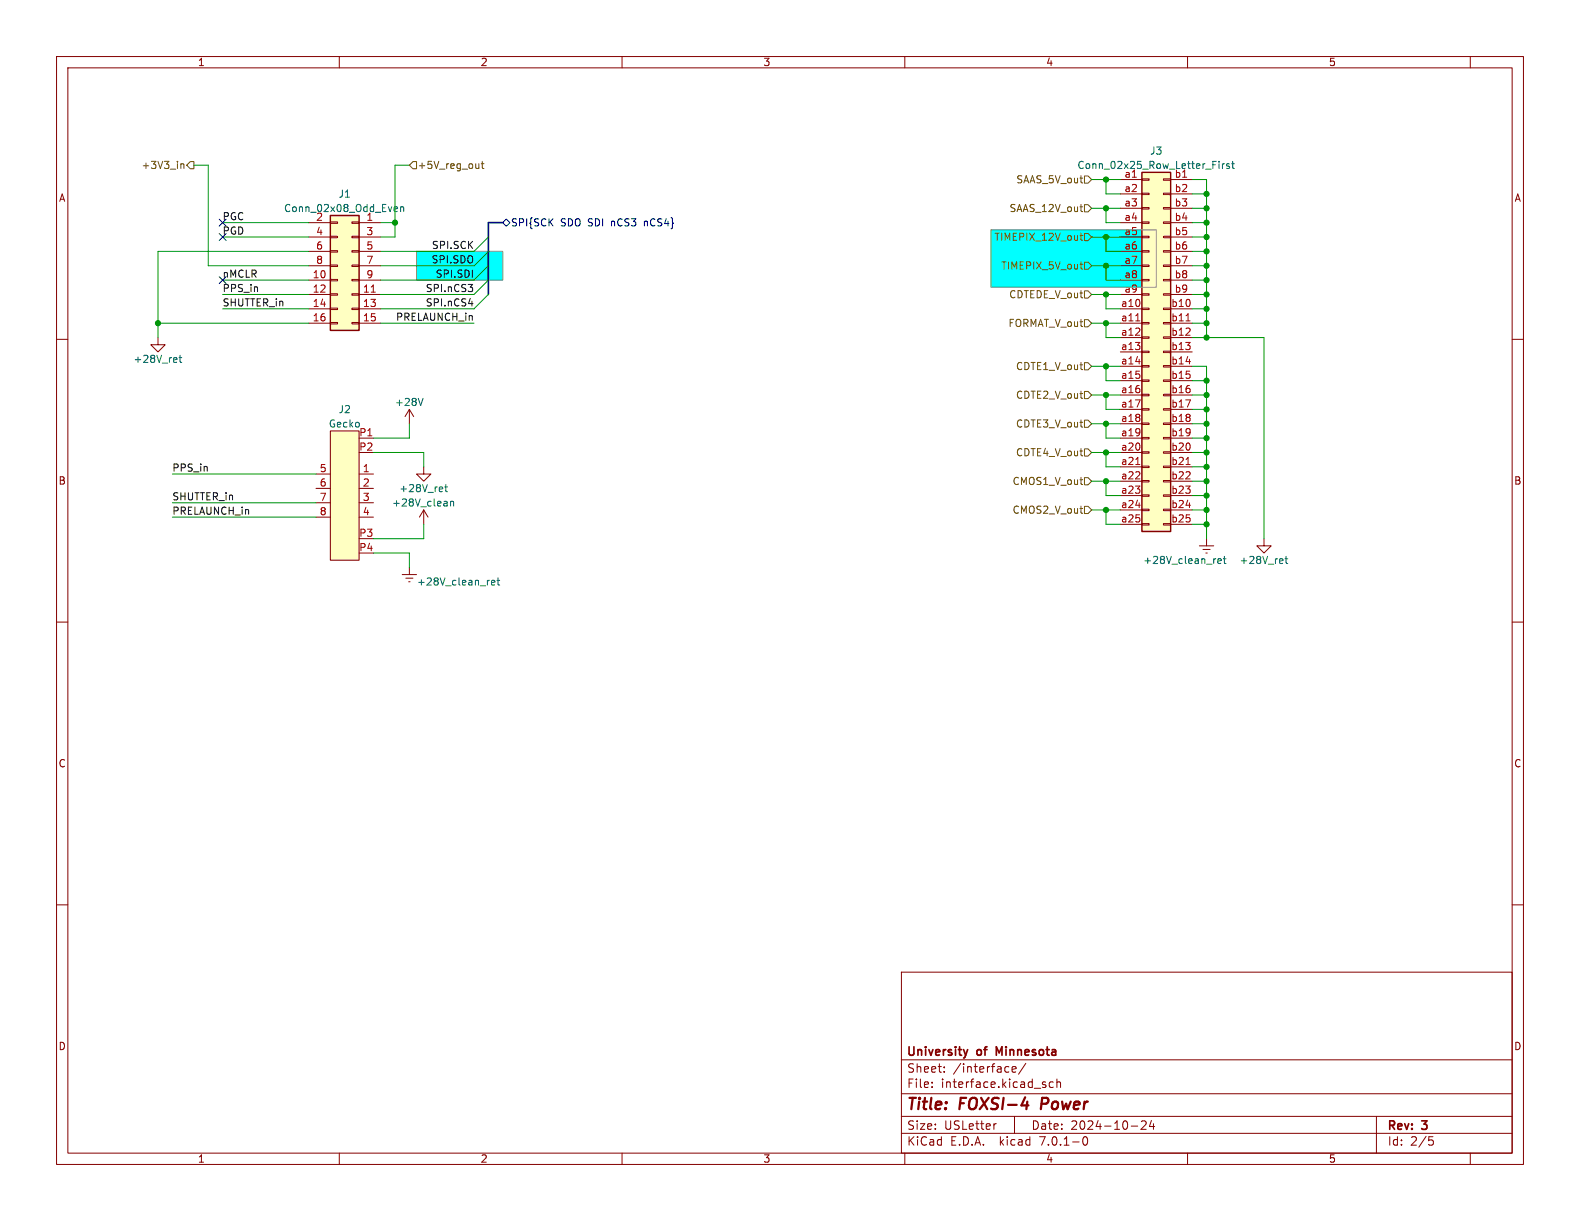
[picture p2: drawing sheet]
<svg xmlns="http://www.w3.org/2000/svg" width="279mm" height="216mm" viewBox="0 0 279 216" stroke-linecap="round" stroke-linejoin="round" font-family="sans-serif">
<g fill="none" stroke="#840000" stroke-width=".18">
<path d="M10 10h259.4v195.9h-259.4zM12 12h255.4v191.9h-255.4zM60 10v2M110 10v2M160 10v2M210 10v2M260 10v2M54.6 39.4h3.8M58.4 39.2h1.3v.3h-1.3zM62.2 39.2h1.3v.3h-1.3zM63.5 39.4h3.8M198.1 39.4h3.8"/>
<path d="M198.1 31.8h3.8M198.1 34.3h3.8M198.1 36.8h3.8M201.9 39.2h1.3v.3h-1.3zM201.9 36.7h1.3v.3h-1.3zM201.9 34.2h1.3v.2h-1.3zM201.9 31.6h1.3v.3h-1.3zM205.7 39.2h1.3v.3h-1.3zM205.7 36.7h1.3v.3h-1.3zM205.7 34.2h1.3v.2h-1.3zM205.7 31.6h1.3v.3h-1.3zM207 39.4h3.8"/>
<path d="M207 31.8h3.8M207 34.3h3.8M207 36.8h3.8M10 60h2M27.9 59.7v1.3h1.3l-1.3 1.2-1.2-1.2h1.2M54.6 49.5h3.8M54.6 52.1h3.8M54.6 54.6h3.8M54.6 57.2h3.8M54.6 41.9h3.8M54.6 44.5h3.8M54.6 47h3.8"/>
<path d="M58.4 57h1.3v.3h-1.3zM58.4 54.5h1.3v.2h-1.3zM58.4 51.9h1.3v.3h-1.3zM58.4 49.4h1.3v.3h-1.3zM58.4 46.9h1.3v.2h-1.3zM58.4 44.3h1.3v.3h-1.3zM58.4 41.8h1.3v.2h-1.3zM62.2 57h1.3v.3h-1.3zM62.2 54.5h1.3v.2h-1.3zM62.2 51.9h1.3v.3h-1.3zM62.2 49.4h1.3v.3h-1.3zM62.2 46.9h1.3v.2h-1.3z"/>
<path d="M62.2 44.3h1.3v.3h-1.3zM62.2 41.8h1.3v.2h-1.3zM63.5 49.5h3.8M63.5 52.1h3.8M63.5 54.6h3.8M63.5 57.2h3.8M63.5 41.9h3.8M63.5 44.5h3.8M63.5 47h3.8M198.1 49.5h3.8M198.1 52.1h3.8M198.1 54.6h3.8"/>
<path d="M198.1 57.2h3.8M198.1 41.9h3.8M198.1 44.5h3.8M198.1 47h3.8M198.1 59.7h3.8M201.9 59.6h1.3v.2h-1.3zM201.9 57h1.3v.3h-1.3zM201.9 54.5h1.3v.2h-1.3zM201.9 51.9h1.3v.3h-1.3zM201.9 49.4h1.3v.3h-1.3zM201.9 46.9h1.3v.2h-1.3zM201.9 44.3h1.3v.3h-1.3z"/>
<path d="M201.9 41.8h1.3v.2h-1.3zM205.7 59.6h1.3v.2h-1.3zM205.7 57h1.3v.3h-1.3zM205.7 54.5h1.3v.2h-1.3zM205.7 51.9h1.3v.3h-1.3zM205.7 49.4h1.3v.3h-1.3zM205.7 46.9h1.3v.2h-1.3zM205.7 44.3h1.3v.3h-1.3zM205.7 41.8h1.3v.2h-1.3zM207 49.5h3.8M207 52.1h3.8M207 54.6h3.8"/>
<path d="M207 57.2h3.8M207 41.9h3.8M207 44.5h3.8M207 47h3.8M207 59.7h3.8M267.4 60h2M58.4 76.2h5.1v22.9h-5.1zM63.5 77.5h2.5M72.4 72.4v2.5M72.4 72.4l-.8 1.3M72.4 72.4l.8 1.3M198.1 77.5h3.8"/>
<path d="M198.1 62.2h3.8M198.1 64.8h3.8M198.1 67.3h3.8M198.1 69.9h3.8M198.1 72.4h3.8M198.1 74.9h3.8M201.9 79.9h1.3v.2h-1.3zM201.9 77.3h1.3v.3h-1.3zM201.9 74.8h1.3v.3h-1.3zM201.9 72.3h1.3v.2h-1.3zM201.9 69.7h1.3v.3h-1.3zM201.9 67.2h1.3v.2h-1.3z"/>
<path d="M201.9 64.6h1.3v.3h-1.3zM201.9 62.1h1.3v.3h-1.3zM205.7 79.9h1.3v.2h-1.3zM205.7 77.3h1.3v.3h-1.3zM205.7 74.8h1.3v.3h-1.3zM205.7 72.3h1.3v.2h-1.3zM205.7 69.7h1.3v.3h-1.3zM205.7 67.2h1.3v.2h-1.3zM205.7 64.6h1.3v.3h-1.3zM205.7 62.1h1.3v.3h-1.3zM207 77.5h3.8M207 62.2h3.8"/>
<path d="M207 64.8h3.8M207 67.3h3.8M207 69.9h3.8M207 72.4h3.8M207 74.9h3.8M55.9 83.8h2.5M55.9 86.4h2.5M55.9 88.9h2.5M55.9 91.4h2.5M63.5 83.8h2.5M63.5 86.4h2.5M63.5 88.9h2.5"/>
<path d="M63.5 91.4h2.5M74.9 82.6v1.2h1.3l-1.3 1.3-1.2-1.3h1.2M74.9 90.2l-.7 1.2M74.9 90.2v2.5M74.9 90.2l.8 1.2M198.1 80h3.8M198.1 82.6h3.8M198.1 85.1h3.8M198.1 87.6h3.8M198.1 90.2h3.8M198.1 92.7h3.8M201.9 92.6h1.3v.2h-1.3z"/>
<path d="M201.9 90h1.3v.3h-1.3zM201.9 87.5h1.3v.3h-1.3zM201.9 85h1.3v.2h-1.3zM201.9 82.4h1.3v.3h-1.3zM205.7 92.6h1.3v.2h-1.3zM205.7 90h1.3v.3h-1.3zM205.7 87.5h1.3v.3h-1.3zM205.7 85h1.3v.2h-1.3zM205.7 82.4h1.3v.3h-1.3zM207 80h3.8M207 82.6h3.8M207 85.1h3.8"/>
<path d="M207 87.6h3.8M207 90.2h3.8M207 92.7h3.8M212.1 96.5h2.5M212.7 97.2h1.3M213.2 97.8h.3M213.4 95.3v1.2M223.5 95.3v1.2h1.3l-1.3 1.3-1.3-1.3h1.3M10 110h2M71.1 101.6h2.6M71.8 102.2h1.2M72.3 102.9h.2"/>
<path d="M72.4 100.3v1.3M267.4 110h2M10 160h2M267.4 160h2M159.4 171.9h108v32h-108zM159.4 197.4h108M159.4 193.4h108M159.4 187.4h108M164.8 192.2v.1M164.8 191.4v.1M167 189.5v.1M167 188.7v.1"/>
<path d="M176.2 198.7l-.3 .1M179 189.1l.7-.1-.1-.3-.4-.1-.2 .2v.7h.6M179.4 197.4v3M181.4 188l-1.3 2M184.8 191.8l.2 .2-.2 .3M184.8 191.3l.1 .1M186.3 191.4l-.5-.1-.3 .3v.4l.2 .2h.6M186.9 191.4l.2-.1 .4 .1v.9M186.9 190.8v1.5M200 199.1h1.2M201.8 198.3l.6-.1 .2 .1 .1 .3-.9 1.1h.9M203.6 198.1l-.3 1.1h.9"/>
<path d="M204 198.7v1M243.4 197.4v6.5M60 203.9v2M110 203.9v2M159.4 200.4h108M160 203.9v2M191.6 201.1l.2-.1a.81 .81 0 0 1 .6 .6 .81 .81 0 0 1-.3 .8l-.1 .1a.81 .81 0 0 1-.4-1.4zM210 203.9v2M252.7 201h.7M252.8 201.6h.4l.3 .3-.2 .5-.5 .1M260 203.9v2"/>
</g>
<path d="M180.6 195.5h1.3" fill="none" stroke="#840000" stroke-width=".4"/>
<g fill="#0ff" stroke="#0ff" stroke-width=".18">
<path d="M73.7 44.5h15.2v5h-15.2z"/>
<path d="M175.3 40.6h29.2v10.2h-29.2z"/>
</g>
<g fill="none" stroke="#006464" stroke-width=".18">
<path d="M69.9 36.6h.3l.1 .3-.6 .1M70.2 37.4h-.3M70.8 36.7l.2-.1h.3l.1 .8M70.8 36.6v.8M215.6 28.5v.1M215.6 29v.8M216.2 29v.8M216.5 29l-.3 .2M217.4 29h-.3l-.2 .1 .1 .2 .4 .1v.3h-.5M217.8 29h.5M218 28.5v1.1l.3 .2M31.7 63.2h.4"/>
<path d="M31.8 62.8v1.1l.3 .2M74.8 70.4l-.4 1.3M78.6 86.1h.5M78.8 85.7v1.1l.3 .1M79.7 88.6v.9M79.7 88.8l.2-.2 .3 .1v.8M215.4 99.2l.6-.1-.1-.2-.4-.1-.1 .2v.6h.5M216.3 98.8h.5M216.5 98.4v1.1l.3 .1M227.2 98.8h.5M227.4 98.4v1.1l.3 .1M86.9 103l.6-.1v-.2l-.4-.1-.2 .2 .1 .6h.5"/>
<path d="M87.9 102.6h.5M88.1 102.2v1.1l.3 .2"/>
</g>
<g fill="#ffffc2" stroke="#ffffc2" stroke-width=".18">
<path d="M58.4 76.2h5.1v22.9h-5.1z"/>
<path d="M58.4 38.1h5.1v20.3h-5.1z"/>
<path d="M201.9 30.5h5.1v63.5h-5.1z"/>
</g>
<path d="M58.4 38.1h5.1v20.3h-5.1zM201.9 30.5h5.1v63.5h-5.1z" fill="none" stroke="#840000" stroke-width=".25"/>
<path d="M65.6 51.7h.8M200.8 56.7h.8M209.7 56.7h.8M200.8 82.1h.8M209.7 82.1h.8" fill="none" stroke="#a90000" stroke-width=".18"/>
<g fill="none" stroke="#725600" stroke-width=".18">
<path d="M32 29v.8M32 29.1l.2-.1h.3v.8M33.7 28.6h.6v1.2h-.6l-.7-.6zM73 28.6h.7v1.2h-.7l-.6-.6zM84.7 29v.8M84.7 29.7l-.2 .1M85.1 29h.5M85.3 28.5v1.1l.3 .2M191 36.6h.5M191.2 37.4h.3M191.8 36.2h.6l.6 .6-.6 .7h-.6zM191.8 31.1h.6l.6 .7-.6 .6h-.6z"/>
<path d="M191 41.7h.5M191 46.7h.5M191.2 41.2v1.1l.3 .2M191.2 47.4l.3 .2M191.8 41.3h.6l.6 .6-.6 .6h-.6zM191.8 46.4h.6l.6 .6-.6 .6h-.6zM191.8 51.4h.6l.6 .7-.6 .6h-.6zM191.8 56.5h.6l.6 .7-.6 .6h-.6zM191.8 69.2h.6l.6 .7-.6 .6h-.6zM191.8 74.3h.6l.6 .6-.6 .7h-.6zM191.8 64.1h.6l.6 .7-.6 .6h-.6zM191.8 79.4h.6l.6 .6-.6 .6h-.6z"/>
<path d="M191 84.8h.5M191 89.9h.5M191.3 85.7h.2M191.3 90.8h.2M191.8 84.5h.6l.6 .6-.6 .6h-.6zM191.8 89.5h.6l.6 .7-.6 .6h-.6z"/>
</g>
<path d="M38.8 38.8l1.2 1.2M40 38.8l-1.2 1.2M88.9 39.4l.6-.7 .7 .7-.7 .6zM38.8 48.9l1.2 1.2M38.8 41.3l1.2 1.2M40 48.9l-1.2 1.2M40 41.3l-1.2 1.2" fill="none" stroke="#000084" stroke-width=".18"/>
<path d="M82.8 50.3h.8l-.4 .5M82.9 53.7h.7M83.5 50.8l.1 .2-.1 .5" fill="none" stroke="#0f0f0f" stroke-width=".18"/>
<path d="M73.7 44.5h15.2v5h-15.2zM175.3 40.6h29.2v10.2h-29.2z" fill="none" stroke="#848484" stroke-width=".18"/>
<path d="M88.9 39.4h-2.5v12.7" fill="none" stroke="#000084" stroke-width=".3"/>
<g fill="none" stroke="#009600" stroke-width=".18">
<path d="M34.3 29.2h2.5v17.8h17.8M39.4 39.4h15.2M67.3 39.4h2.5M72.4 29.2h-2.6v12.7h-2.5M193 31.8h5.1M193 36.8h5.1M195.6 31.8v2.5h2.5M195.6 36.8v2.6h2.5M210.8 31.8h2.6v27.9M210.8 39.4h2.6M210.8 36.8h2.6M210.8 34.3h2.6"/>
<path d="M27.9 57.2h26.7M39.4 52.1h15.2M39.4 49.5h15.2M39.4 54.6h15.2M39.4 41.9h15.2M54.6 44.5h-26.7v15.2M67.3 57.2h16.5M86.4 49.5l-2.6 2.6h-16.5M86.4 47l-2.6 2.5h-16.5M86.4 44.5l-2.6 2.5h-16.5M86.4 52.1l-2.6 2.5h-16.5M86.4 41.9l-2.6 2.6h-16.5"/>
<path d="M193 52.1h5.1M193 47h5.1M193 57.2h5.1M193 41.9h5.1M195.6 47v2.5h2.5M195.6 52.1v2.5h2.5M195.6 41.9v2.6h2.5M195.6 57.2v2.5h2.5M210.8 52.1h2.6M210.8 49.5h2.6M210.8 47h2.6M210.8 54.6h2.6"/>
<path d="M210.8 59.7h12.7v35.6M210.8 57.2h2.6M210.8 44.5h2.6M210.8 41.9h2.6M72.4 74.9v2.6h-6.4M193 64.8h5.1M193 74.9h5.1M193 69.9h5.1M195.6 64.8v2.5h2.5M195.6 69.9v2.5h2.5M195.6 74.9v2.6h2.5M210.8 64.8h2.6v30.5"/>
<path d="M210.8 77.5h2.6M210.8 74.9h2.6M210.8 72.4h2.6M210.8 69.9h2.6M210.8 67.3h2.6M30.5 83.8h25.4M30.5 88.9h25.4M30.5 91.4h25.4M66 80h8.9v2.6M66 97.8h6.4v2.5M74.9 92.7v2.6h-8.9M193 85.1h5.1"/>
<path d="M193 80h5.1M193 90.2h5.1M195.6 85.1v2.5h2.5M195.6 80v2.6h2.5M195.6 90.2v2.5h2.5M210.8 85.1h2.6M210.8 87.6h2.6M210.8 82.6h2.6M210.8 80h2.6M210.8 92.7h2.6M210.8 90.2h2.6"/>
</g>
<g fill="#009600" stroke="#009600" stroke-width=".18">
<circle cx="195.6" cy="64.8" r=".46"/>
<circle cx="195.6" cy="69.9" r=".46"/>
<circle cx="195.6" cy="57.2" r=".46"/>
<circle cx="195.6" cy="36.8" r=".46"/>
<circle cx="195.6" cy="47" r=".46"/>
<circle cx="195.6" cy="52.1" r=".46"/>
<circle cx="195.6" cy="80" r=".46"/>
<circle cx="195.6" cy="85.1" r=".46"/>
<circle cx="195.6" cy="90.2" r=".46"/>
<circle cx="195.6" cy="74.9" r=".46"/>
<circle cx="213.4" cy="39.4" r=".46"/>
<circle cx="213.4" cy="44.5" r=".46"/>
<circle cx="213.4" cy="36.8" r=".46"/>
<circle cx="213.4" cy="47" r=".46"/>
<circle cx="213.4" cy="41.9" r=".46"/>
<circle cx="213.4" cy="54.6" r=".46"/>
<circle cx="213.4" cy="52.1" r=".46"/>
<circle cx="213.4" cy="57.2" r=".46"/>
<circle cx="213.4" cy="59.7" r=".46"/>
<circle cx="213.4" cy="49.5" r=".46"/>
<circle cx="213.4" cy="87.6" r=".46"/>
<circle cx="213.4" cy="85.1" r=".46"/>
<circle cx="213.4" cy="82.6" r=".46"/>
<circle cx="213.4" cy="80" r=".46"/>
<circle cx="213.4" cy="90.2" r=".46"/>
<circle cx="213.4" cy="92.7" r=".46"/>
<circle cx="69.8" cy="39.4" r=".46"/>
<circle cx="213.4" cy="77.5" r=".46"/>
<circle cx="213.4" cy="72.4" r=".46"/>
<circle cx="213.4" cy="74.9" r=".46"/>
<circle cx="213.4" cy="69.9" r=".46"/>
<circle cx="213.4" cy="67.3" r=".46"/>
<circle cx="195.6" cy="41.9" r=".46"/>
<circle cx="213.4" cy="34.3" r=".46"/>
<circle cx="195.6" cy="31.8" r=".46"/>
<circle cx="27.9" cy="57.2" r=".46"/>
</g>
<g font-size="2.8" fill="#840000">
<text x="160.4" y="196.7">Title:</text>
<text x="169.8" y="196.7">FOXSI-4</text>
<text x="184.8" y="196.7">Power</text>
</g>
<g font-size="2.1" fill="#840000">
<text x="160.4" y="189.8">Sheet:</text>
<text x="160.4" y="187">University</text>
<text x="168.6" y="189.8">/interface/</text>
<text x="172.9" y="187">of</text>
<text x="176.7" y="187">Minnesota</text>
<text x="160.4" y="192.5">File:</text>
<text x="166.4" y="192.5">interface.kicad_sch</text>
<text x="160.4" y="202.7">KiCad</text>
<text x="160.4" y="199.9">Size:</text>
<text x="167" y="199.9">USLetter</text>
<text x="168.1" y="202.7">E.D.A.</text>
<text x="176.8" y="202.7">kicad</text>
<text x="182.4" y="199.9">Date:</text>
<text x="183.9" y="202.7">7.0.1-0</text>
<text x="189.3" y="199.9">2024-10-24</text>
<text x="245.4" y="200.1">Rev:</text>
<text x="245.4" y="202.7">Id:</text>
<text x="249.4" y="202.7">2/5</text>
<text x="251.6" y="200.1">3</text>
</g>
<g font-size="1.8" fill="#840000">
<text x="35" y="11.8">1</text>
<text x="85" y="11.8">2</text>
<text x="135" y="11.8">3</text>
<text x="185" y="11.8">4</text>
<text x="235" y="11.8">5</text>
<text x="10.4" y="35.8">A</text>
<text x="267.8" y="35.8">A</text>
<text x="10.3" y="85.8">B</text>
<text x="267.7" y="85.8">B</text>
<text x="10.3" y="135.8">C</text>
<text x="267.7" y="135.8">C</text>
<text x="10.3" y="185.8">D</text>
<text x="267.7" y="185.8">D</text>
<text x="35" y="205.7">1</text>
<text x="85" y="205.7">2</text>
<text x="135" y="205.7">3</text>
<text x="185" y="205.7">4</text>
<text x="235" y="205.7">5</text>
</g>
<g font-size="1.8" fill="#006464">
<text x="203.3" y="27.5">J3</text>
<text x="59.8" y="35.1">J1</text>
<text x="190.5" y="30">Conn_02x25_Row_Letter_First</text>
<text x="198.8" y="31.5">a1</text>
<text x="207.7" y="31.5">b1</text>
<text x="50.2" y="37.7">Conn_02x08_Odd_Even</text>
<text x="55.8" y="39.1">2</text>
<text x="64.7" y="39.1">1</text>
<text x="23.6" y="64.3">+28V_ret</text>
<text x="69.8" y="71.9">+28V</text>
<text x="58.1" y="75.8">Gecko</text>
<text x="59.8" y="73.2">J2</text>
<text x="63.5" y="77.2">P1</text>
<text x="69.3" y="89.7">+28V_clean</text>
<text x="70.5" y="87.2">+28V_ret</text>
<text x="202.1" y="99.9">+28V_clean_ret</text>
<text x="219.1" y="99.9">+28V_ret</text>
<text x="73.7" y="103.7">+28V_clean_ret</text>
</g>
<g font-size="1.8" fill="#725600">
<text x="24.9" y="30">+3V3_in</text>
<text x="73.9" y="30">+5V_reg_out</text>
<text x="179.6" y="32.6">SAAS_5V_out</text>
<text x="178.4" y="37.7">SAAS_12V_out</text>
<text x="175.7" y="42.7">TIMEPIX_12V_out</text>
<text x="176.9" y="47.8">TIMEPIX_5V_out</text>
<text x="178.3" y="52.9">CDTEDE_V_out</text>
<text x="178.2" y="58">FORMAT_V_out</text>
<text x="179.5" y="65.6">CDTE1_V_out</text>
<text x="179.5" y="70.7">CDTE2_V_out</text>
<text x="179.5" y="75.8">CDTE3_V_out</text>
<text x="179.5" y="80.8">CDTE4_V_out</text>
<text x="178.9" y="85.9">CMOS1_V_out</text>
<text x="178.9" y="91">CMOS2_V_out</text>
</g>
<g font-size="1.8" fill="#a90000">
<text x="198.8" y="34">a2</text>
<text x="207.7" y="34">b2</text>
<text x="55.8" y="41.7">4</text>
<text x="64.7" y="41.7">3</text>
<text x="198.8" y="36.6">a3</text>
<text x="198.8" y="39.1">a4</text>
<text x="198.8" y="41.7">a5</text>
<text x="207.7" y="36.6">b3</text>
<text x="207.7" y="39.1">b4</text>
<text x="207.7" y="41.7">b5</text>
<text x="55.8" y="44.2">6</text>
<text x="55.8" y="46.7">8</text>
<text x="64.7" y="44.2">5</text>
<text x="64.7" y="46.7">7</text>
<text x="198.8" y="44.2">a6</text>
<text x="198.8" y="46.7">a7</text>
<text x="207.7" y="44.2">b6</text>
<text x="207.7" y="46.7">b7</text>
<text x="55.2" y="49.3">10</text>
<text x="55.2" y="51.8">12</text>
<text x="64.1" y="51.8">11</text>
<text x="64.7" y="49.3">9</text>
<text x="198.8" y="49.3">a8</text>
<text x="198.8" y="51.8">a9</text>
<text x="207.7" y="49.3">b8</text>
<text x="207.7" y="51.8">b9</text>
<text x="55.2" y="54.4">14</text>
<text x="55.2" y="56.9">16</text>
<text x="64.1" y="54.4">13</text>
<text x="64.1" y="56.9">15</text>
<text x="198.2" y="54.4">a10</text>
<text x="198.2" y="56.9">a11</text>
<text x="198.2" y="59.4">a12</text>
<text x="207.1" y="54.4">b10</text>
<text x="207.1" y="56.9">b11</text>
<text x="207.1" y="59.4">b12</text>
<text x="198.2" y="62">a13</text>
<text x="198.2" y="64.5">a14</text>
<text x="207.1" y="62">b13</text>
<text x="207.1" y="64.5">b14</text>
<text x="198.2" y="67.1">a15</text>
<text x="198.2" y="69.6">a16</text>
<text x="207.1" y="67.1">b15</text>
<text x="207.1" y="69.6">b16</text>
<text x="198.2" y="72.1">a17</text>
<text x="198.2" y="74.7">a18</text>
<text x="198.2" y="77.2">a19</text>
<text x="207.1" y="72.1">b17</text>
<text x="207.1" y="74.7">b18</text>
<text x="207.1" y="77.2">b19</text>
<text x="56.5" y="83.6">5</text>
<text x="63.5" y="79.8">P2</text>
<text x="64.1" y="83.6">1</text>
<text x="198.2" y="79.8">a20</text>
<text x="198.2" y="82.3">a21</text>
<text x="207.1" y="79.8">b20</text>
<text x="207.1" y="82.3">b21</text>
<text x="56.5" y="86.1">6</text>
<text x="56.5" y="88.6">7</text>
<text x="64.1" y="86.1">2</text>
<text x="64.1" y="88.6">3</text>
<text x="198.2" y="84.8">a22</text>
<text x="198.2" y="87.4">a23</text>
<text x="198.2" y="89.9">a24</text>
<text x="207.1" y="84.8">b22</text>
<text x="207.1" y="87.4">b23</text>
<text x="207.1" y="89.9">b24</text>
<text x="56.5" y="91.2">8</text>
<text x="63.5" y="95">P3</text>
<text x="64.1" y="91.2">4</text>
<text x="198.2" y="92.5">a25</text>
<text x="207.1" y="92.5">b25</text>
<text x="63.5" y="97.5">P4</text>
</g>
<g font-size="1.8" fill="#0f0f0f">
<text x="39.4" y="41.6">PGD</text>
<text x="39.4" y="39">PGC</text>
<text x="76.2" y="46.6">SPI.SDO</text>
<text x="76.3" y="44.1">SPI.SCK</text>
<text x="39.4" y="49.2">nMCLR</text>
<text x="39.4" y="51.7">PPS_in</text>
<text x="75.2" y="51.7">SPI.nCS3</text>
<text x="76.9" y="49.2">SPI.SDI</text>
<text x="39.4" y="54.3">SHUTTER_in</text>
<text x="69.9" y="56.8">PRELAUNCH_in</text>
<text x="75.2" y="54.3">SPI.nCS4</text>
<text x="30.5" y="83.5">PPS_in</text>
<text x="30.5" y="88.6">SHUTTER_in</text>
<text x="30.5" y="91.1">PRELAUNCH_in</text>
</g>
<g font-size="1.8" fill="#000084">
<text x="90.4" y="40.2">SPI{SCK</text>
<text x="99.1" y="40.2">SDO SDI nCS3</text>
<text x="114.2" y="40.2">nCS4}</text>
</g>
</svg>
